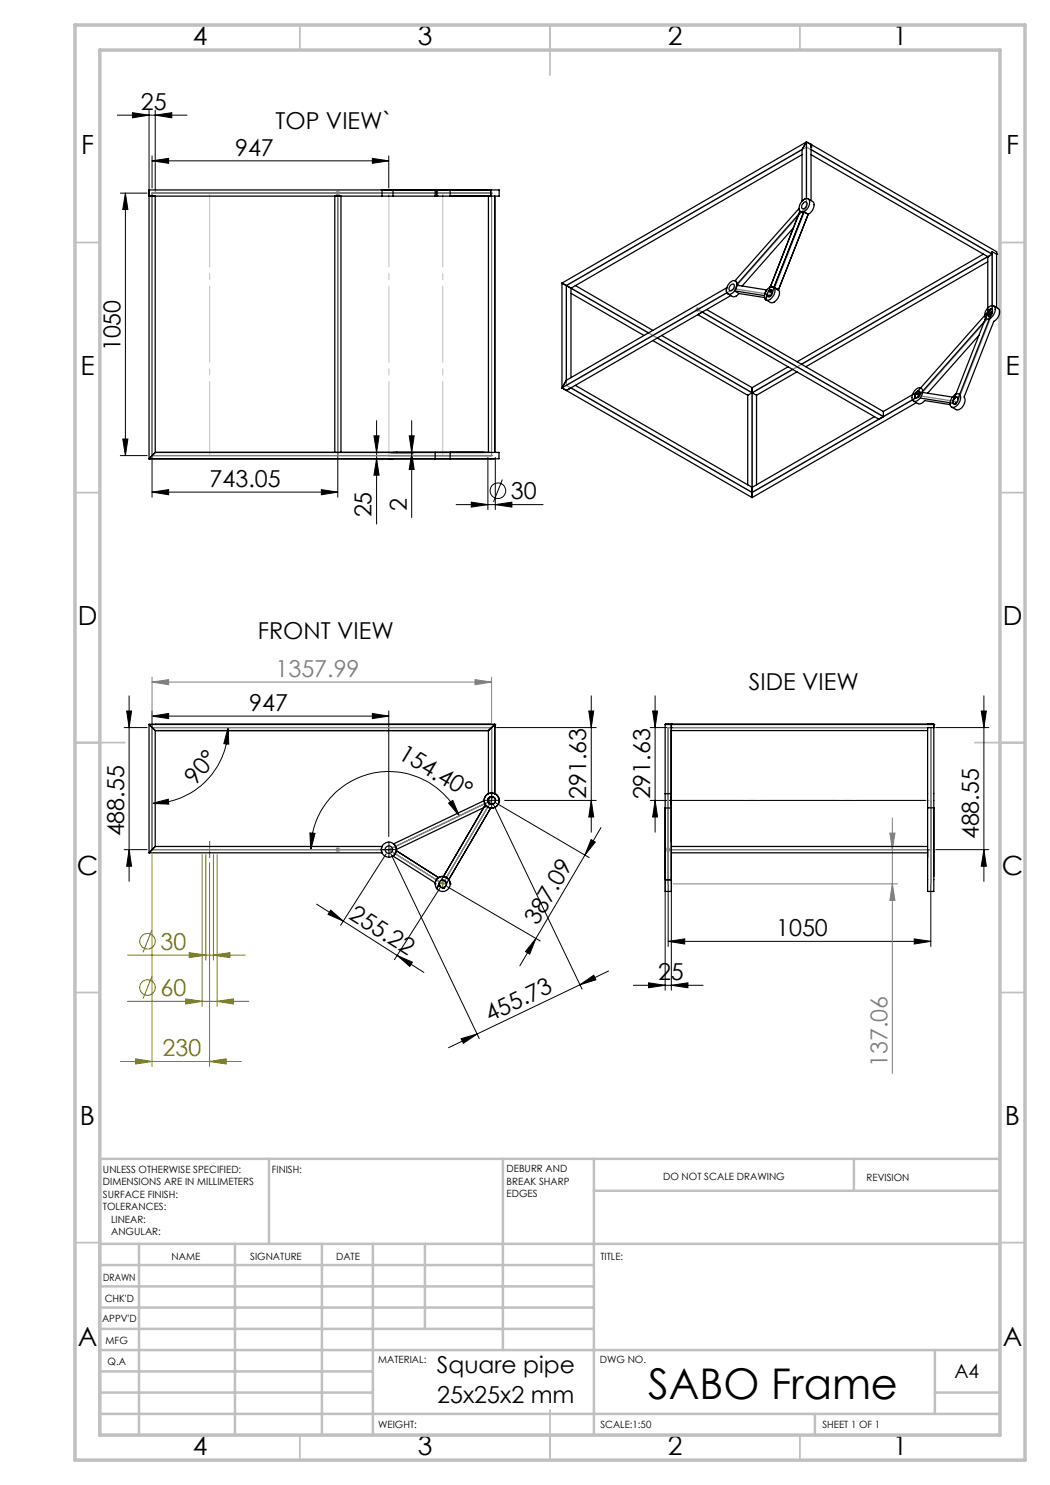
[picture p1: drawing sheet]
<svg xmlns="http://www.w3.org/2000/svg" width="210mm" height="297mm" viewBox="0 0 210 297" stroke-linecap="round" stroke-linejoin="round" font-family="sans-serif">
<g fill="none" stroke="#808000" stroke-width=".2">
<path d="M30.4 170.9v42.4M40.4 170.9v30.4M41.2 170.9v21.1M41.8 169.9h.3M41.9 172.5v40.8M41.9 169.8v.3M42.7 170.9v21.1M43.4 170.9v30.4M88.4 176.8h.3M88.5 176.7v.2M25.5 191h23.5M30.4 195.3l-1.8 4.4"/>
<path d="M30.4 186l-1.8 4.5M37.1 199.8l3.3 .5-3.3 .5zM37.9 190.5l3.3 .5-3.3 .5zM42.7 191l3.3-.5v1zM24.1 212.3h24.2M25.5 200.3h24.3M27.1 211.8l3.3 .5-3.3 .5zM41.9 212.3l3.3-.5v1zM43.4 200.3l3.3-.5v1z"/>
<circle cx="29.5" cy="188.3" r="1.56"/>
<circle cx="29.5" cy="197.5" r="1.55"/>
</g>
<g fill="none" stroke="#000" stroke-width=".2">
<path d="M23.5 23h13.9M24.1 38.6h5.3M25.1 38.6l.5 3.3h-1zM25.1 38.6v52.5M26.5 22.5l3.3 .5-3.3 .6zM29.8 22v16.2M30.4 32.2l3.3-.5v1zM30.4 31.2v6.4M30.4 32.2h47.4M30.4 39.6v59.8M31 23l3.4-.5v1.1zM31 22v16.2"/>
<path d="M67.6 39.6v59.8M74.5 31.7l3.3 .5-3.3 .5zM77.8 31.2v6.4M24.1 91.1h5.3M24.6 87.8h1l-.5 3.3zM30.4 98.4l3.3-.5v1.1zM30.4 98.4h37.2M64.3 97.9l3.3 .5-3.3 .6zM74.8 87.2h1l-.5 3.3zM74.9 91.8h2.8M74.9 90.5h2.8M75.3 84.1v20.7"/>
<path d="M75.3 91.8l.5 3.2h-1zM78.2 90.5h4.6M78.2 90.6h4.6M81.8 87.2h1l-.5 3.3zM82.3 90.6l.5 3.3h-1zM82.3 84.1v19.4M97.6 91.5v10.4M99.1 91.5v10.4M100.5 95.9l-1.8 4.5M91.2 100.9h17.4M94.3 100.4l3.3 .5-3.3 .5zM99.1 100.9l3.3-.5v1z"/>
<path d="M25.8 139.2v37.1M118.3 139.2v27.2M131 139.2v27.2M196.8 139.2v37.1M24.8 145.5h4.6M25.3 142.2h1l-.5 3.3zM30.4 143.2l3.3-.5v1zM30.4 142.2v26.7M30.4 143.2h47.4M45.6 145.5l.2 3.3-1-.1zM45.6 145.5a15.2 15.2 0 0 1-15.2 15.2M74.5 142.7l3.3 .5-3.3 .5z"/>
<path d="M77.8 142.2v25.1M98.3 159.9v.3M99.3 145.5h19.9M117.8 142.2h.9l-.4 3.3zM130 145.5h55.1M130.5 142.2h1l-.5 3.3zM187.1 145.5h10.7M196.3 142.2h1l-.5 3.3zM24.8 169.9h4.6M25.8 169.9l.5 3.3h-1zM30.4 160.7l3.3-.9 .1 1zM62 166.6l1 .1-.8 3.2z"/>
<path d="M77.2 170.8l-9.1 14.3M77.6 169.9h.3M77.8 169.8v.3M78.2 170.8l17.6 36.9M88 177.6l-9.1 14.3M89.4 177.3l18.7 10.9M89.7 160.6l.9-.5 1.3 3.1zM91.9 163.2a15.6 15.6 0 0 0-17.6-8.5 15.6 15.6 0 0 0-12.1 15.2M98.2 160.1h.3M98.7 161l17.7 36.8M99.2 160.6l18.6 10.9M100.9 160.1h18.3"/>
<path d="M117 171l-9.8 16.7M118.2 167.9l.9 .5-2.1 2.6zM118.3 160.1l.4 3.3h-.9zM120.2 165.5l-3.2 5.5M130 160.1h55.1M131 160.1l.5 3.3h-1zM133 170.9v27.1M133.6 170.9v18.4M134.3 170.9v27.1M186.2 170.9v18.4M187.1 169.9h10.7M196.8 169.9l.5 3.3h-1z"/>
<path d="M63.3 180.8l21.5 13.7M66.1 182l2.6 2.2-3.1-1.3zM79.4 191.1l3.1 1.3-.5 .9zM107.2 187.7l-1.3 3.1-.8-.5zM107.2 187.7l-3.2 5.5M116 197l-20.6 9.8M116 197l2.7-2 .5 1zM121.7 194.2l-5.7 2.8M126.7 197.1h13.9M129.7 196.6l3.3 .5-3.3 .5zM133.6 188.3l3.3-.5v1zM133.6 188.3h52.6"/>
<path d="M134.3 197.1l3.3-.5v1zM182.8 187.8l3.4 .5-3.4 .5zM92.2 207.7l3.2-.9-2.7 1.9zM95.4 206.8l-5.7 2.7"/>
<circle cx="99.6" cy="98.1" r="1.56"/>
</g>
<g fill="none" stroke="#808080" stroke-width=".2">
<path d="M67.1 38.6h1M67.2 38.3l.7 .7M67.6 38.1v1M67.9 38.3l-.7 .7M139.1 61.9h1M139.2 61.6l.7 .7M139.6 61.4v1M139.9 61.6l-.7 .7M30.4 136.4l3.3-.5v1zM30.4 135.4v9.1M30.4 136.4h67.9M95 135.9l3.3 .5-3.3 .5z"/>
<path d="M98.3 135.4v9.1M67.1 169.9h1M67.2 169.6l.7 .7M67.6 169.4v1M67.9 169.6l-.7 .7M133.1 169.9h1.1M133.3 169.6l.7 .7M133.6 169.4v1M134 169.6l-.7 .7M134.7 176.8h44.8M178 166.6h1l-.5 3.3zM178.5 176.8l.5 3.3h-1z"/>
<path d="M178.5 163.6v51.1"/>
</g>
<path d="M41.9 38.6v52.5M77.8 38.6v52.5M88.6 38.6v52.5M133.7 160.1h52.5" fill="none" stroke="#c0c0c0" stroke-width=".2" stroke-dasharray="15.2 1.3 1.3 1.3" stroke-dashoffset=".4"/>
<g fill="none" stroke="#c0c0c0" stroke-width=".35">
<path d="M60 5v5M110 5v10M160 5v5M15 48.5h5M200 48.5h5M15 98.5h5M200 98.5h5M15 148.5h10M195 148.5h10M15 198.5h5M200 198.5h5M15 248.5h5"/>
<path d="M200 248.5h5M60 287v5M110 282v10M160 287v5"/>
</g>
<g fill="none" stroke="#c0c0c0" stroke-width=".5">
<path d="M53.8 231.8v17M100.6 231.8v38.2M118.8 231.8v55.2M118.8 238.2h81.2M170.8 231.8v6.4M200 231.8h-180v55.2M20 248.8h180M20 257.3h98.8M20 253h98.8M27.8 248.8v38.2M47 248.8v38.2M64.4 248.8v38.2"/>
<path d="M74.6 248.8v38.2M85 248.8v17M20 265.8h98.8M20 261.5h98.8M20 278.5h54.6M20 274.3h54.6M20 270h180M187 278.5h13M187 270v12.8M20 282.8h180M163 282.8v4.2"/>
</g>
<path d="M15 5h190v287h-190zM20 10h180v277h-180z" fill="none" stroke="#c0c0c0" stroke-width=".7"/>
<g fill="none" stroke="#808080" stroke-width=".25">
<path d="M30.4 38.6h.1M30.4 38.6v52.5M30.4 38.6h67.9M67.6 38.6v52.5M98.3 38.6h.1M98.3 38.6v52.5M161.3 29.4v11.9M161.3 29.4l-48 27.7M161.3 29.4l37.1 21.4M113.3 57.1v20M113.3 57.1l37.1 21.5M146.8 57.7l-33.5 19.4"/>
<path d="M161.3 41.3l-14.5 16.4M161.3 41.3l-6.9 17.6-7.6-1.2M198.4 50.8l-48 27.8M198.4 50.8v12M113.3 77.1l37.1 21.4M139.6 61.9l37.1 21.4M150.4 78.6v19.9M183.9 79.2l-33.5 19.3M198.4 62.8l-14.5 16.4M198.4 62.8l-6.9 17.6-7.6-1.2M30.4 91.1h.1M30.4 91.1h67.9"/>
<path d="M98.3 91.1h.1M30.4 145.5h.1M30.4 145.5v24.4M30.4 145.5h67.9M98.3 145.5h.1M98.3 145.5v14.6M133.6 145.5h.1M133.6 145.5h52.6M133.6 145.5v31.3M186.2 145.5h.1M186.2 145.5v31.3M30.4 169.9h.1"/>
<path d="M30.4 169.9h47.4M67.6 169.9h.1M98.3 160.1l-20.5 9.8M98.3 160.1l-9.8 16.7-10.7-6.9M133.6 169.9h.1M133.6 169.9h52.6M186.2 169.9h.1"/>
</g>
<path d="M98.3 159.8v-1.4M77.5 169.9h-1.3M77.8 169.7v-1.4M77.8 170.2v1.3M78 169.9h1.4M98.1 160.1h-1.4M98.3 160.3v1.4M98.6 160.1h1.4" fill="none" stroke="#000" stroke-width=".2" stroke-dasharray="15.2 1.3 1.3 1.3"/>
<path d="M41.7 169.9h-1.4M41.9 169.7v-1.4M41.9 170.2v1.3M42.2 169.9h1.4M88.3 176.8h-.6M88.6 176.5v-.6M88.6 177v.6M88.8 176.8h.6" fill="none" stroke="#808000" stroke-width=".2" stroke-dasharray="15.2 1.3 1.3 1.3"/>
<g fill="#000">
<path d="M25.1 38.6l.5 3.3h-1zM24.6 87.8h1l-.5 3.3z"/>
<path d="M64.3 97.9l3.3 .5-3.3 .6zM30.4 98.4l3.3-.5v1.1zM31 23l3.4-.5v1.1zM26.5 22.5l3.3 .5-3.3 .6z"/>
<path d="M75.3 91.8l.5 3.2h-1zM74.8 87.2h1l-.5 3.3z"/>
<path d="M82.3 90.6l.5 3.3h-1zM81.8 87.2h1l-.5 3.3z"/>
<path d="M94.3 100.4l3.3 .5-3.3 .5zM99.1 100.9l3.3-.5v1z"/>
<path d="M30.4 143.2l3.3-.5v1zM74.5 142.7l3.3 .5-3.3 .5zM30.4 32.2l3.3-.5v1zM74.5 31.7l3.3 .5-3.3 .5z"/>
<path d="M30.4 160.7l3.3-.9 .1 1zM45.6 145.5l.2 3.3-1-.1z"/>
<path d="M89.7 160.6l.9-.5 1.3 3.1zM62 166.6l1 .1-.8 3.2z"/>
<path d="M118.3 160.1l.4 3.3h-.9zM117.8 142.2h.9l-.4 3.3zM25.8 169.9l.5 3.3h-1zM25.3 142.2h1l-.5 3.3zM196.8 169.9l.5 3.3h-1zM196.3 142.2h1l-.5 3.3z"/>
<path d="M131 160.1l.5 3.3h-1zM130.5 142.2h1l-.5 3.3z"/>
<path d="M66.1 182l2.6 2.2-3.1-1.3zM79.4 191.1l3.1 1.3-.5 .9z"/>
<path d="M107.2 187.7l-1.3 3.1-.8-.5zM118.2 167.9l.9 .5-2.1 2.6z"/>
<path d="M129.7 196.6l3.3 .5-3.3 .5zM134.3 197.1l3.3-.5v1z"/>
<path d="M133.6 188.3l3.3-.5v1zM182.8 187.8l3.4 .5-3.4 .5z"/>
<path d="M92.2 207.7l3.2-.9-2.7 1.9zM116 197l2.7-2 .5 1z"/>
</g>
<path d="M37.1 199.8l3.3 .5-3.3 .5zM43.4 200.3l3.3-.5v1zM37.9 190.5l3.3 .5-3.3 .5zM42.7 191l3.3-.5v1zM27.1 211.8l3.3 .5-3.3 .5zM41.9 212.3l3.3-.5v1z" fill="#808000"/>
<g fill="#808080">
<path d="M30.4 136.4l3.3-.5v1zM95 135.9l3.3 .5-3.3 .5z"/>
<path d="M178.5 176.8l.5 3.3h-1zM178 166.6h1l-.5 3.3z"/>
</g>
<g fill="none" stroke="#000" stroke-width=".25">
<path d="M29.8 39.2h46.6M31 39.2v51.3M67 39.2v51.3M68.2 39.2v51.3M76.4 39.2h2.2M78.6 38h-2.2v1.2M78.6 38h.7M78.6 39.2h8.4M78.6 38v1.2M87 39.2h3M87 39.2v-1.2h-57.2v53.8M87.3 38h-.3h1.5"/>
<path d="M87.3 38l.1 1.2zM87.4 38.1h.1M87.4 39.1h.1M87.7 38h.5h-.4M87.8 38h.7M88.5 38h1.5h-.3M88.5 38h.1M88.9 38h.4zM88.9 38h9.2M90 38v1.2M90 39.2h8.1M97.7 39.2v51.3"/>
<path d="M98.1 38h1.7v1.2h-1.7M98.1 38v1.2M99 39.2v51.3M160.4 29.9l-47.1 27.2M160.4 30.9l-46.2 26.7M161.3 28.4v11.3l-.9 .5v-10.3M161.3 28.4l-.9 1.5M161.3 28.4l.9 .5M161.3 28.4l-48.9 28.2M161.6 39.8l.9 .5a1.61 1.61 0 0 1-.6 2.4l-.3 .2M162.2 28.9h.1M162.2 29.4h.1"/>
<path d="M162.2 29.9l36.2 20.9-.8 .5M162.2 28.9l37.1 21.4v11.2M162.2 28.9v11.2M162.2 30.9l35.4 20.4M112.4 56.6l.9 .5M112.4 56.6v21M113.3 57.1l16.4 9.5M113.3 57.1v19M114.2 57.6h.1M114.2 58.7l14.6 8.4M114.2 57.6v17.9M115.1 57.1l15.5 9"/>
<path d="M146 56.5a.74 .74 0 0 1 .8-.4 .74 .74 0 0 1 .6 .7 1.82 1.82 0 0 1-1.8 2 1.61 1.61 0 0 1 .4-2.3zM146.1 57a.42 .42 0 0 1 .6-.2 .42 .42 0 0 1 .1 .7l-.2 .4a.44 .44 0 0 1-.7 .2 .44 .44 0 0 1 0-.7zM146.2 59.1l-32.9 19M146.9 58.2l.9 .5M147.4 57l6 1-.5 1.1-6-.9 .3-.4zM147.4 56.9l.4 .2M147.8 58.7l-.6 .5-.4 .2-1.2-.6M147.8 58.7l5.1 .8M153.4 59l-.3 .9 .3-.7M153.4 59v.2M153.4 59.2h.1M153.4 59l.5 .3"/>
<path d="M153.5 57.8l.1-.1a.77 .77 0 0 1 1.1-.3 .77 .77 0 0 1 .3 1 1.58 1.58 0 0 1-1.9 1.5 1.62 1.62 0 0 1 .4-2.1zM153.5 59.2h.1M153.5 59.2l.3 .1M153.7 58.3l.7 .4M153.8 58.2a.43 .43 0 0 1 .7 0 .43 .43 0 0 1-.1 .6l-.2 .3a.41 .41 0 0 1-.6 .2 .41 .41 0 0 1-.1-.6zM153.8 58.2l-.1 .1M153.8 58.2h.1M153.9 58.2h.1M153.9 58.2l.5 .3M154 59.3h.1M154.1 59.2l.1-.1-.1 .2M154.1 59.2l-.1 .1"/>
<path d="M154.1 57.4l.5-.1 .2 .2M154.1 59.2v.1M154.1 57.4l-.4 .9M154.3 58.1l-.4 .1M154.8 57.5l-.3 .8-.3-.3-.4 .2M154.8 57.5l.9 .5M155.7 58a1.94 1.94 0 0 1-1 2.5l-.4 .1-1.1-.6M158.7 45.6l-10.3 11.6M159.7 42.9l-5.6 14.5M159.7 42.9l-12.3 14M160 42.3l.3 .1h.5M160 42.3l-.2-.6-12.8 14.5 .2 .1 .2 .6"/>
<path d="M160 42.3l-5.9 15.1M160 42.3l-.3 .6M160.5 40.1l.1-.1a.78 .78 0 0 1 1.1-.2 .78 .78 0 0 1 .2 1.1 1.7 1.7 0 0 1-1.8 1.5 1.72 1.72 0 0 1 .4-2.3zM160.8 40.5l.3-.1a.79 .79 0 0 1 .3 .8 .79 .79 0 0 1-.6 .6 .57 .57 0 0 1-.5-.5 .57 .57 0 0 1 .3-.6zM160.8 42.4h-.6l-.5 .5M160.8 42.4l-6 15.1M160.8 42.4l.8 .5M161.6 42.9l-5.9 15.1M196.7 50.8l-37.3 21.6M197.6 51.3h.1M197.6 51.3v11.1M197.6 51.3l-37.3 21.5"/>
<path d="M197.6 52.3l-36.4 21M199.3 50.8l-.9-.5v11.6h-.4l-.4 .5M199.3 50.8h.1M112.4 77.6l.9 .5M113.3 76.1l32.1-18.6-.1 .5 .1 .6-33 19M113.3 78.1l.9-.5 36.2 20.9 32.8-18.9M113.3 76.1l-.9 1.5M113.3 78.1l37.1 21.4M115.1 77.1l35.3 20.4 24.5-14.2M130.6 68.1l18.9 11M131.4 67.6l19 11M132.3 67.1l18.1 10.4"/>
<path d="M139.6 62.9l.8-.5 36.3 20.9-.9 .6zM141.3 61.9l35.4 20.4M149.5 79.1v17.9M150.4 78.6h.1M150.4 77.5v22M150.4 78.6l.9 .5M150.4 78.6l-.9 .5M151.3 79.1v17.9M157.7 73.3l-7.3 4.2M158.5 73.9l-8.1 4.7M159.4 74.4l-8.1 4.7M183.1 78a.75 .75 0 0 1 .7-.5 .75 .75 0 0 1 .7 .7 1.89 1.89 0 0 1-1.7 2.1 1.29 1.29 0 0 1 0-1.9z"/>
<path d="M183.2 78.6l-.3 .6 .3 .4M183.2 78.6l.7 .4M183.2 78.6l-6.5 3.7M183.2 78.5a.43 .43 0 0 1 .7-.2 .43 .43 0 0 1 0 .6l-.2 .4a.44 .44 0 0 1-.6 .3 .44 .44 0 0 1-.1-.7zM183.2 78.5l.7 .4M183.5 78.3l.5 .2M183.8 79.1l-.6-.4-.2 .6 .1 .3M183.9 78.3h-.2a.63 .63 0 0 1-.1 1.1l-.1 .1M184 79.6l6.6 1M184.5 78.5l6.4 1M190.6 79.3a.77 .77 0 0 1 .8-.6 .77 .77 0 0 1 .7 .6 1.91 1.91 0 0 1-1.7 2.2 1.36 1.36 0 0 1 .1-2.1zM190.8 79.7a.46 .46 0 0 1 .7-.1 .46 .46 0 0 1 0 .7 .46 .46 0 0 1-.5 .5 .46 .46 0 0 1-.5-.5z"/>
<path d="M190.9 79.5l.1 .1M191 79.6l-.4 .5v.5M191 79.6h.1M191 79.6l-.4 .8v.2l.4 .2M191.5 79.5l-.5 .1M195.8 67l-10.3 11.6M197.4 62.8l-.5 1.5-13 14.6 .1-.3a.3 .3 0 0 0-.1-.3 .3 .3 0 0 0-.4 0M197.4 62.8l.2-.2 .6 .4M197.4 62.8l.1 .2a.42 .42 0 0 0 .7-.1M197.4 62.8l-6.5 16.7M197.4 62.8l.5 .3M197.5 62.4l-.1 .4"/>
<path d="M197.5 62.4l-14 15.9M197.6 62.4l.7 .4-.8-.4M197.6 61.6l.1-.1a.78 .78 0 0 1 1.1-.3 .78 .78 0 0 1 .2 1.1 1.7 1.7 0 0 1-1.8 1.5 1.72 1.72 0 0 1 .4-2.2zM197.7 63.1l-.1-.1 .2 .1M197.8 62l-.2 .4a.44 .44 0 0 0 0 .7 .44 .44 0 0 0 .6-.2M197.8 62l.2-.1a.49 .49 0 0 1 .6 .3 .49 .49 0 0 1-.3 .6l-.1 .1M197.8 62l.7 .4M198.2 62.9l-6.6 16.9a.34 .34 0 0 0-.3-.4 .34 .34 0 0 0-.3 .2M198.4 61.9h-.4l-.3 .4 .7 .4M198.8 61.2l.8 .5a1.79 1.79 0 0 1-.8 2.6l-6 15.1a1.83 1.83 0 0 1-1.6 2.5l-.9-.5M29.8 91.8h.1M29.8 91.8h69.2"/>
<path d="M31 90.5h68.8v1.3h-1.6M31 90.5l-1.2 1.3M76.4 90.5h2.9M76.4 91.8h2.2M79.3 90.5h.1M87 90.5h3v1.3h-3zM97.7 90.5h.1M176.7 82.3v1M182.7 80.2l1.1 .6 .5-.1 .6-.6 5.1 .8M183.3 80.5l-32.9 19M190.6 80.6l.3 .2M191.2 80.6l.1-.1-.1 .2"/>
<path d="M191.2 80.6l-.1 .1h.1M191.2 80.6v.1M29.8 144.9h69.2M29.8 144.9l1.2 1.2M29.8 144.9v25.7M31 146.1h66.7M31 146.1v23.2M31 144.9h.1M97.6 159.8h.1M97.6 159.7v.4M97.7 159.7a.79 .79 0 0 1 1.3 0M97.7 159.7h.1"/>
<path d="M97.7 158.7l-.6 .5-.3 .9M97.7 146.1v12.6l.4-.1 .9 .1M97.7 146.1h.1M97.8 159.6h.1M98.1 159.4a.79 .79 0 0 0-.5 .8 .79 .79 0 0 0 .7 .7M98.1 159.4a.74 .74 0 0 0-.5 1 .74 .74 0 0 0 1 .4M98.1 159.4a.74 .74 0 0 1 .9 .4 .74 .74 0 0 1-.4 1M98.3 159.3l-.2 .1M99 144.9h.1M99 158.7l.6 .6 .2 .8M99 158.7l.5 .5 .2 .4M99 144.9v13.8"/>
<path d="M99 159.6v.1M99 144.9l-1.3 1.2M133 144.9h.1M133 158.7v2.9M133 144.9h53.8M133 158.7h1.3M133 144.9v13.8M133.6 144.9h.1M134.3 145.5h.1M134.3 144.9h.1M134.3 159.3v1.6zM134.3 158.7v2.9z"/>
<path d="M134.3 158.6v.1M134.3 146.1h51.2M134.3 144.9v31M185.5 144.9h.1M186.8 144.9h.1M186.8 145.5h-1.3v16.1M186.8 144.9v16.7M186.8 145.5h.1M31 169.3h45.4l-.1 .5 .1 .8h-46.6M31 169.3l-1.2 1.3M77.8 170.7h.1M87 176.6v.2"/>
<path d="M87 176.8h.1M87.7 175.5l-.5 .6-.2 .5M87.7 175.5l-8.4-5.4-.3 .8-.4 .3 8.4 5.4M87.8 176.8v.2M87.8 176.8l-.5 .9 .5-.7M87.8 177a.68 .68 0 0 0 .7 .5M87.8 176.7v.1M87.8 177.1h.1M88.5 177.5l.3 .2M88.5 177.5h.1M88.6 177.5h-.2h.1M88.7 175.3l-1 .2"/>
<path d="M88.7 175.3l.4 .1 .6 .5M88.7 175.3l-.5 .8a.78 .78 0 0 1 1.1 .6M88.7 177.5h-.2M88.7 177.5l.1 .2M88.9 177.4l-.2 .1M88.9 177.4l-.1 .3M89.3 176.8l-.2 .4-.2 .2M89.7 175.9l.3 .9M89.7 175.9l-.4 .8M90 176.8h.1M96.7 161.5l.6-.2 .8 .3M97.1 160.9l.4 .5 .6 .2"/>
<path d="M97.1 160.9l-.3-.8-18.1 8.7 .5 .6 .1 .5 17.4-8.4M97.1 160.9l-8.4 14.4M97.1 160.9l-.4 .6M97.6 160.1a.74 .74 0 0 0 1 .7M97.6 160.1l-.1 .1M97.6 160.3h.1M98.1 161.6l-8.4 14.3M98.3 161.6h.1M98.5 160.8h.1M98.6 160.8h.1M99.8 160.1v.5l-.5 .7-.6 .3h-.4M133 175.9v2.4h1.3v-2.4"/>
<path d="M133 161.6h1.3M133 161.6v14.3M133 175.9h1.3M134.3 169.3h51.2M134.3 170.6h51.2M185.5 169.9v1.5M185.5 161.6v16.7h1.3v-16.7M185.5 161.6h1.3"/>
<circle cx="77.8" cy="169.9" r="1.51"/>
<circle cx="77.8" cy="169.9" r=".75"/>
<circle cx="88.5" cy="176.8" r="1.51"/>
<circle cx="88.5" cy="176.8" r=".75"/>
<circle cx="98.3" cy="160.1" r="1.51"/>
<circle cx="98.3" cy="160.1" r=".77"/>
</g>
<text font-size="8.5" x="129.6" y="279.7">SABO Frame</text>
<g font-size="5.3">
<text x="38.5" y="9">4</text>
<text x="83.5" y="9">3</text>
<text x="133.6" y="9">2</text>
<text x="178.6" y="9">1</text>
<text x="16.2" y="30.8">F</text>
<text x="201.2" y="30.8">F</text>
<text x="16.1" y="75">E</text>
<text x="201.1" y="75">E</text>
<text x="15.5" y="125">D</text>
<text x="200.5" y="125">D</text>
<text x="15.4" y="175">C</text>
<text x="200.4" y="175">C</text>
<text x="16" y="225">B</text>
<text x="201" y="225">B</text>
<text x="15.5" y="269.3">A</text>
<text x="200.5" y="269.3">A</text>
<text x="38.5" y="291">4</text>
<text x="83.5" y="291">3</text>
<text x="133.6" y="291">2</text>
<text x="178.6" y="291">1</text>
</g>
<g font-size="4.7">
<text x="28.2" y="22">25</text>
<text x="55.1" y="25.8">TOP VIEW`</text>
<text x="47" y="31.1">947</text>
<text x="24.1" y="70.3" transform="rotate(-90 24.1 70.3)">1050</text>
<text x="41.9" y="97.4">743.05</text>
<text x="102.2" y="99.8">30</text>
<text x="74.3" y="103.5" transform="rotate(-90 74.3 103.5)">25</text>
<text x="81.3" y="102.2" transform="rotate(-90 81.3 102.2)">2</text>
<text x="51.6" y="127.7">FRONT VIEW</text>
<text x="49.8" y="142.2">947</text>
<text x="149.8" y="138">SIDE VIEW</text>
<text x="79.5" y="151.5" transform="rotate(31 79.5 151.5)">154.40°</text>
<text x="39.1" y="157.2" transform="rotate(-50 39.1 157.2)">90°</text>
<text x="117.3" y="159.8" transform="rotate(-90 117.3 159.8)">291.63</text>
<text x="130" y="159.9" transform="rotate(-90 130 159.9)">291.63</text>
<text x="24.8" y="167.3" transform="rotate(-90 24.8 167.3)">488.55</text>
<text x="195.8" y="167.9" transform="rotate(-90 195.8 167.9)">488.55</text>
<text x="69.6" y="183.6" transform="rotate(32 69.6 183.6)">255.22</text>
<text x="107.5" y="185.2" transform="rotate(-60 107.5 185.2)">387.09</text>
<text x="155.2" y="187.3">1050</text>
<text x="131.6" y="196">25</text>
<text x="98" y="204.4" transform="rotate(-26 98 204.4)">455.73</text>
<text x="87.4" y="274.7">Square pipe</text>
<text x="87.4" y="280.6">25x25x2 mm</text>
</g>
<g font-size="4.7" fill="#808080">
<text x="55.1" y="135.4">1357.99</text>
<text x="177.5" y="213.4" transform="rotate(-90 177.5 213.4)">137.06</text>
</g>
<g font-size="4.7" fill="#808000">
<text x="32.1" y="189.9">30</text>
<text x="32.1" y="199.2">60</text>
<text x="32.5" y="211.3">230</text>
</g>
<text font-size="3.9" x="190.9" y="275.5">A4</text>
<g font-size="2">
<text x="20.6" y="234.6">UNLESS OTHERWISE SPECIFIED:</text>
<text x="20.6" y="237.1">DIMENSIONS ARE IN MILLIMETERS</text>
<text x="20.6" y="239.6">SURFACE FINISH:</text>
<text x="54.4" y="234.6">FINISH:</text>
<text x="101.3" y="234.5">DEBURR AND</text>
<text x="101.3" y="237">BREAK SHARP</text>
<text x="101.3" y="239.5">EDGES</text>
<text x="132.6" y="236">DO NOT SCALE DRAWING</text>
<text x="173.3" y="236.2">REVISION</text>
<text x="20.6" y="242.1">TOLERANCES:</text>
<text x="22.2" y="244.6">LINEAR:</text>
<text x="22.2" y="247.1">ANGULAR:</text>
<text x="34.3" y="252">NAME</text>
<text x="50" y="251.9">SIGNATURE</text>
<text x="67.2" y="251.9">DATE</text>
<text x="120.1" y="251.9">TITLE:</text>
<text x="20.6" y="256.1">DRAWN</text>
<text x="20.9" y="260.3">CHK'D</text>
<text x="20.4" y="264.4">APPV'D</text>
<text x="21.1" y="268.8">MFG</text>
<text x="21.5" y="273">Q.A</text>
<text x="75.6" y="272.5">MATERIAL:</text>
<text x="120" y="272.5">DWG NO.</text>
<text x="75.6" y="285.5">WEIGHT:</text>
<text x="120.1" y="285.6">SCALE:1:50</text>
<text x="164.5" y="285.6">SHEET 1 OF 1</text>
</g>
</svg>
